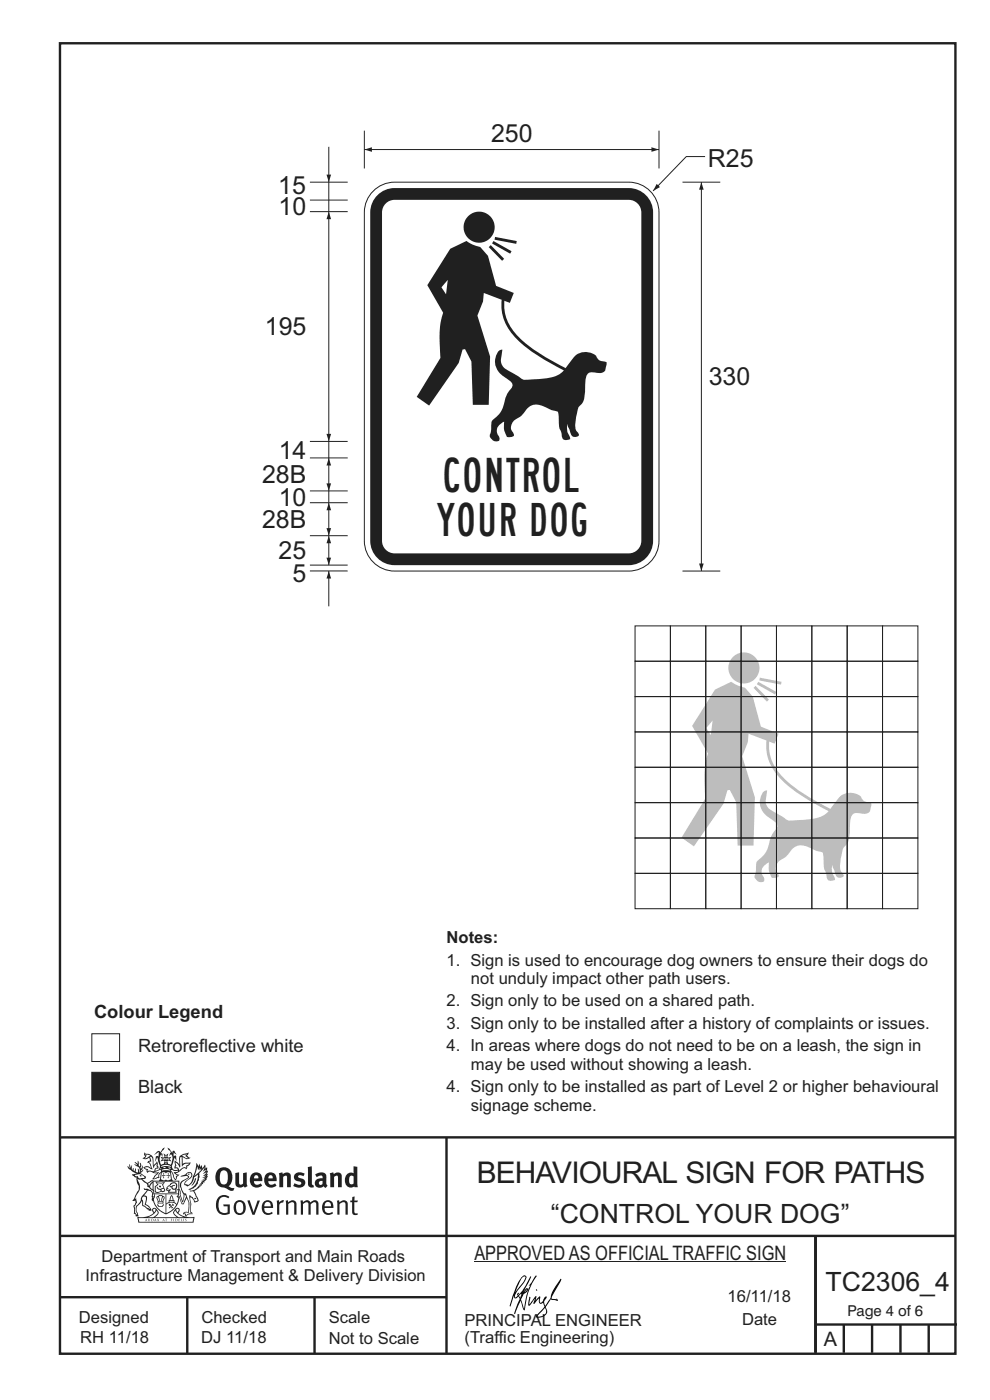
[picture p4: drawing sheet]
<svg xmlns="http://www.w3.org/2000/svg" width="210mm" height="297mm" viewBox="0 0 210 297" stroke-linecap="round" stroke-linejoin="round" font-family="sans-serif">
<g fill="none" stroke="#231f20" stroke-width=".51">
<path d="M12.7 9.2h190v278h-190zM12.7 241.3h190M94.7 241.4v45.8M12.7 275.2h82M12.7 262.2h190.1M39.7 275.2v12M66.7 275.2v12M173 262.1v24.9M173 281h30M179 281v6M185 281v6M191 281v6"/>
<path d="M197 281v6"/>
</g>
<path d="M100.6 267.7h66.2" fill="none" stroke="#231f20" stroke-width=".21"/>
<g fill="#231f20">
<path d="M47 248.4a2.55 2.55 0 0 0 0 2.7l.3 .2a.81 .81 0 0 0 1-1v-.5a1.04 1.04 0 0 0-1.1-1.5zM46.3 248.1a1.82 1.82 0 0 1 2.1-.2 1.82 1.82 0 0 1 .9 1.8 2.29 2.29 0 0 1-.8 2l.7 .3h.5l-.2 .6a2.87 2.87 0 0 1-2-.7 2.12 2.12 0 0 1-1.7-3.1z" fill-rule="evenodd"/>
<path d="M49.9 248.9l.8-.2v2a.46 .46 0 0 0 .3 .6 .46 .46 0 0 0 .6-.3v-2.1l.7-.2v2.4l.2 .5-.5 .3-.3-.3a1.02 1.02 0 0 1-1.2 .3 1.02 1.02 0 0 1-.6-1.1z" fill-rule="evenodd"/>
<path d="M54 249.5l-.1 .5h.9a.49 .49 0 0 0-.2-.6 .49 .49 0 0 0-.6 .1zM53.4 249.1a1.34 1.34 0 0 1 1.6-.2 1.34 1.34 0 0 1 .6 1.5v.2h-1.7a.77 .77 0 0 0 .5 .8 .77 .77 0 0 0 .9-.4l.3 .5a1.59 1.59 0 0 1-2 .2 1.59 1.59 0 0 1-.5-2.1z" fill-rule="evenodd"/>
<path d="M57 249.5l-.1 .5h1a.49 .49 0 0 0-.2-.6 .49 .49 0 0 0-.7 .1zM56.4 249.1a1.34 1.34 0 0 1 1.6-.2 1.34 1.34 0 0 1 .7 1.5v.2h-1.8a.77 .77 0 0 0 .5 .8 .77 .77 0 0 0 .9-.4l.4 .5a1.59 1.59 0 0 1-2.1 .2 1.59 1.59 0 0 1-.5-2.1z" fill-rule="evenodd"/>
<path d="M59.2 248.9l.7-.2 .1 .4a.95 .95 0 0 1 1-.3 .95 .95 0 0 1 .7 .8v2.3h-.8v-2.3a.46 .46 0 0 0-.8 .1v2.2h-.8z" fill-rule="evenodd"/>
<path d="M62.6 249.1a1.75 1.75 0 0 1 2-.1l-.2 .5-.6-.2a.43 .43 0 0 0-.6 .3l.4 .3a1.04 1.04 0 0 1 1.2 1.1 1.04 1.04 0 0 1-1.4 1l-1.2-.4 .3-.6 1 .4 .4-.4a.88 .88 0 0 0-1-.5l-.4-.2-.1-.4z" fill-rule="evenodd"/>
<path d="M65.3 247.6l.8-.2 .1 3.8 .3 .2 .1 .4a.88 .88 0 0 1-1 0 .88 .88 0 0 1-.3-1z" fill-rule="evenodd"/>
<path d="M67.8 250.6a.43 .43 0 0 0-.1 .7 .43 .43 0 0 0 .7-.1v-.7zM66.8 249.1a1.7 1.7 0 0 1 2.4 .1v1.9l.3 .4-.4 .5-.5-.4a1.03 1.03 0 0 1-1.7-.1 1.03 1.03 0 0 1 .8-1.5h.7v-.4a.8 .8 0 0 0-1.2 .1z" fill-rule="evenodd"/>
<path d="M70 248.9l.7-.2 .1 .4a.95 .95 0 0 1 1-.3 .95 .95 0 0 1 .7 .8v2.3h-.8v-2.3a.46 .46 0 0 0-.8 .1v2.2h-.8z" fill-rule="evenodd"/>
<path d="M74.3 249.5a1.48 1.48 0 0 0 0 1.7h.5l.2-.1v-1.5l-.3-.2zM75 247.4l.8 .1 .1 4.4h-.7l-.1-.2a1.26 1.26 0 0 1-1.4 0 1.26 1.26 0 0 1-.5-1.3 1.29 1.29 0 0 1 .4-1.4 1.29 1.29 0 0 1 1.4-.1z" fill-rule="evenodd"/>
<path d="M46.4 253.9a1.72 1.72 0 0 1 2.3 0l-.3 .3a1.24 1.24 0 0 0-1.4-.2 1.24 1.24 0 0 0-.6 1.4 1.49 1.49 0 0 0 1.2 1.9l.7-.1v-1.3h-.8l-.1-.4h1.3v1.9a1.93 1.93 0 0 1-2.2 0 1.93 1.93 0 0 1-.7-2.2l.2-.8z" fill-rule="evenodd"/>
<path d="M50.4 255.1a1.65 1.65 0 0 0 .2 2.2 .99 .99 0 0 0 1-1.4 .78 .78 0 0 0-.4-.8 .78 .78 0 0 0-.8 0zM50 254.9a1.33 1.33 0 0 1 1.6-.1 1.33 1.33 0 0 1 .5 1.4 1.31 1.31 0 0 1-1.3 1.6 1.31 1.31 0 0 1-1.2-1.6v-.6z" fill-rule="evenodd"/>
<path d="M52.5 254.7l.4-.1 .9 2.6 .8-2.5h.5l-1.1 3h-.5z" fill-rule="evenodd"/>
<path d="M56.3 255.2l-.2 .7h1.3a.7 .7 0 0 0-.3-.8 .7 .7 0 0 0-.8 .1zM55.9 255a1.22 1.22 0 0 1 1.5-.2 1.22 1.22 0 0 1 .5 1.5h-1.8a.93 .93 0 0 0 .5 1 .93 .93 0 0 0 1.1-.2l.2 .3a1.43 1.43 0 0 1-1.8 .1 1.43 1.43 0 0 1-.6-1.7z" fill-rule="evenodd"/>
<path d="M58.7 254.7l.4-.1 .1 .5 .4-.4 .6-.1-.2 .5a.66 .66 0 0 0-.8 .7v1.9h-.4z" fill-rule="evenodd"/>
<path d="M60.6 254.7l.4-.1 .1 .5a.94 .94 0 0 1 1-.5 .94 .94 0 0 1 .8 .8v2.3h-.5l-.1-2.5a.81 .81 0 0 0-1.2 .3v2.2h-.4z" fill-rule="evenodd"/>
<path d="M63.7 254.7l.5-.1 .1 .5 .4-.3a.78 .78 0 0 1 1.1 .3 .9 .9 0 0 1 1-.5 .9 .9 0 0 1 .8 .8v2.3h-.5l-.1-2.5a.67 .67 0 0 0-1.1 .3v2.2h-.5v-2.4l-.4-.3-.7 .4v2.3h-.5z" fill-rule="evenodd"/>
<path d="M69 255.2l-.1 .7h1.3a.7 .7 0 0 0-.3-.8 .7 .7 0 0 0-.9 .1zM68.7 255a1.22 1.22 0 0 1 1.5-.2 1.22 1.22 0 0 1 .5 1.5h-1.8a.93 .93 0 0 0 .4 1 .93 .93 0 0 0 1.2-.2l.1 .3a1.44 1.44 0 0 1-1.7 .1 1.44 1.44 0 0 1-.6-1.7z" fill-rule="evenodd"/>
<path d="M71.4 254.7l.5-.1 .1 .5a.94 .94 0 0 1 1-.5 .94 .94 0 0 1 .8 .8v2.3h-.5l-.1-2.5a.81 .81 0 0 0-1.2 .3v2.2h-.4z" fill-rule="evenodd"/>
<path d="M74.7 253.9l.5-.1v.9h.7l-.1 .3h-.6v2.2l.1 .2h.5l.1 .3a.75 .75 0 0 1-1.2-.6v-2.1h-.4v-.3h.4z" fill-rule="evenodd"/>
<path d="M30.8 244.9l1.1 .3-.9 .5h-.4l.6-.5zM31.8 245.4h.2a2.44 2.44 0 0 1 .4 1.9l.1 .5 .7-1-.1 .6 .3 .3a.57 .57 0 0 0-.6 .7l-1-.1-.5 .2 .2-.5-.8-.3 .7-.1 .9 .5 .1-.1-.6-1.3-.2-.2h.5zM30.7 244.4l-.1 .5 .2 .4-.6 .4a1.04 1.04 0 0 0 1.4-.1l.2 .6-.3 .1-.2 .4a.94 .94 0 0 1 .8 1.1l-.2-.1a1.16 1.16 0 0 0-1.5-.1l.3 .4 .4 .2 .1 .5 .2 .1 .1-.2a.94 .94 0 0 1 1.1 .2l.8 .1-1.2 1.2a1.13 1.13 0 0 0 1.2-.2l.4-.1-.1-.4 .5-.8a.83 .83 0 0 0-.6 1.1l-.3-.1-.7 .4 1.1-1.4-.5 .1-.5-.1 1.3-.5-.1-.1-.9 .4v-.3l.2-.2 .3 .1 .1-.3-.2-.4v-.6l-.1-.4-.7 1v-.7a1.42 1.42 0 0 0-1.6-1.8z" fill-rule="evenodd"/>
<path d="M38.5 245.2l.5-.2 .7-.1-.6 .3 .8 .5h-.3zM38.3 245.5l.2-.1 .1 2a1.69 1.69 0 0 1 1.6-.6l-.8 .5 .1 .5a1.1 1.1 0 0 0-1.5 .6l-.1-.5-.2-.2h-.5l.3-.4-.3-.7a1.42 1.42 0 0 1 .8 1.1l.2-.1zM37.1 246.2l.1 1-.2 .3 .1 .4h.5l.1 .2a.96 .96 0 0 1-1.1-.1l-.1 .1a1.06 1.06 0 0 0 1.3 .2v.1a.72 .72 0 0 1-1 .2l.3 .5 .6 .2-.4 .2-.1 .6-.2-.3-.4-1.1-.4-.4 .4 .9a1.54 1.54 0 0 0 .7 1.2l.2-.3a.58 .58 0 0 1 .4-.8l.2-.1h-.3l-.5-.3 .9-.5a.93 .93 0 0 1 1.2-.5v.2l.2-.2 .1-.5a.99 .99 0 0 0 .7-.8l-1.3 .1-.3 .2-.1-1.4 .9 .4 .9-.3h-.4l-.5-.4 .4-.7-.6 .2a1.46 1.46 0 0 0-1.4 2.1v.4l-.2-.4z" fill-rule="evenodd"/>
<path d="M35.6 248.9l.2 .1-.1 .3 .4 .1h-.4v.6l-.1-.6h-.3l.3-.1z" fill-rule="evenodd"/>
<path d="M34.6 248.9l.2 .1v.3l.3 .1h-.3l-.1 .6v-.6h-.4l.4-.1z" fill-rule="evenodd"/>
<path d="M34.3 248.8a.57 .57 0 0 1 .9 .2 .57 .57 0 0 1 .9-.2l.2 1.4h-.2a.57 .57 0 0 1-.9 0 .69 .69 0 0 1-1.1 0zM34.2 248.1l-.3 2.1-.2 .4h3l-.2-.4-.3-2.1h-.2v.2l-.8-.1-.8 .1v-.2z" fill-rule="evenodd"/>
<path d="M34.2 252.4a.3 .3 0 0 0 .6 0 .3 .3 0 0 0-.6 0zM33.3 250.9l.3 .3-.3 .4a.79 .79 0 0 0 0 1.3l.8-.2-.1-.3a.55 .55 0 0 1-.7-.6l.1-.1 .2 .3 .3 .2 .8-.2-.4-.7 .4-.4-.7 .2zM33 250.7l1.1 .2 .9-.2-.4 .6 .4 1.2a.56 .56 0 0 1-.8 .3l-.2 .1a.73 .73 0 0 1-.9 .1 .73 .73 0 0 1-.3-1v-.4l.6-.4z" fill-rule="evenodd"/>
<path d="M35.6 251.8l.7-.4a.58 .58 0 0 1 1-.1 .58 .58 0 0 1-.4 .9l-.3-.3a.43 .43 0 0 1 .6-.4 .57 .57 0 0 0-.8 .2l-.2-.1-.3 .1 .4 .2a.55 .55 0 0 0 .9 .4v.5h-1.3l.3-.4-.1-.1-.6 .1 .2-.3-.2-.1zM35.4 251.8l-.1 .2a.39 .39 0 0 0 .2 .6h.3l-.2 .4h1.9l-.1-.8a.86 .86 0 0 0-.1-1.3 .86 .86 0 0 0-1.3 .4z" fill-rule="evenodd"/>
<path d="M36 254.8h.8v.2h-.8zM36.4 253.8l.2 .8h-.4zM36.4 253.5l-.3 .5-.1 .6h-.2v.4l-.7 .4 .2 .1a1.48 1.48 0 0 1 2.1 .2l.2-.1-.6-.5v-.5h-.2l-.1-.6z" fill-rule="evenodd"/>
<path d="M35.8 255.4l.4 .1 .1 .3 .3-.2-.2-.2a.38 .38 0 0 1 .5 .5l-.2-.2-.3 .2 .3 .2-.3 .3-.1-.4-.4 .4-.1-.2 .4-.3-.1-.1-.2 .1z" fill-rule="evenodd"/>
<path d="M34.5 254h.2v.2l-.2 .6h-.2zM33.6 255.3h.9v.2a.55 .55 0 0 1-.8 .4v-.2l-.2-.1zM33.4 254h.2l.2 .8h-.2zM33.6 255l.8-.1 .1 .2h-.8zM33.8 253.7h.5l-.2 1.1h-.1zM33.3 253.8l-.1 .3 .3 1.1a.48 .48 0 0 0-.1 .6 .48 .48 0 0 0 .5 .2h.5a.49 .49 0 0 0 .2-.8l.3-1.1-.1-.3a1.42 1.42 0 0 0-1.5 0z" fill-rule="evenodd"/>
<path d="M33.7 251.5l.4 .1 .1 .3h-.3z" fill-rule="evenodd"/>
<path d="M41.3 250.1l.3-.2-.2 .8-.6 .8h-.2l.5-.7z" fill-rule="evenodd"/>
<path d="M39.7 249l.3-.2 .5 .2a.88 .88 0 0 1-.6 1.1 1.22 1.22 0 0 0-.8 1.3l.5 .2a.72 .72 0 0 0 .9-.4l.5-.8 .2-.6 .8-.6v.2a2.85 2.85 0 0 1-2 2.9l.1 .1a2.13 2.13 0 0 0 1.9-1.5v-.3a2.01 2.01 0 0 0 .3-1.7l1.1-1.3-.4 1 .7-.5-.7 1 .8-.4-.8 .8 .7-.2-.9 .6 .8-.1-.8 .4h.7l-.8 .3 .3 .2h-.4l.2 .3h-.4l.2 .3h-.4l.1 .2h-.1a2.16 2.16 0 0 1-2 1.1l.1 .2 .4-.1a.76 .76 0 0 1 .7 .8l.5 1.2-.6 .2a1.45 1.45 0 0 0-1.1-1.3l.2 1.8-.1 1.8 .4 .3a1.07 1.07 0 0 0-1.2 .4v-.3l-.5-.2a.87 .87 0 0 1 1.1-.1v-.7a4.4 4.4 0 0 0-.6-3.1l-.1-.3h-.2a2.16 2.16 0 0 1-.7-2.2l.3-.4 1.2-.7a.55 .55 0 0 0-.4-.8zM37.8 252.4a.76 .76 0 0 1 .3 1.1l.6 1.6 .4-1.7 .2 .1a.61 .61 0 0 1-.1 .9l-.3 .8-.2 .1-.7-1.6-.3 .1a1.18 1.18 0 0 0 .1-1.4zM41.8 247.5l.2 .7 .3-.5v.6l.4-.5a1.9 1.9 0 0 1-1.2 1.4l-.3 .3zM38.2 249.6l1.4-.2 .2 .2v.3l-.5 .2a1.26 1.26 0 0 0-.9 1.9l.2 .7a1.84 1.84 0 0 1 .1 2.1l-.4-1.4a.96 .96 0 0 0-.4-1.2l-.4 .2a.78 .78 0 0 1 0 1.3l.1 .3h.4l.4 1.1a.38 .38 0 0 0 .2 .4 .38 .38 0 0 0 .4-.1l.6-1.2a2.94 2.94 0 0 1 .4 2.5l-.1 .4h-.8l-.3 .4v.2l.4-.1 .1 .4 .2 .1a1.02 1.02 0 0 1 1.3-.5v-.4l-.3-.1 .1-1.8-.3-1.3h.1a1.14 1.14 0 0 1 .8 1 .63 .63 0 0 0 .8-.2 .63 .63 0 0 0-.2-.9l-.6-1.2 .9-.6 .2-.4h.3l-.1-.2h.4l-.1-.3h.3l-.1-.3 .5-.1-.2-.2 .6-.4v-.2h-.2l.4-.5h-.3l.3-.5-.4 .1 .4-.5v-.3l-.3 .2 .2-.7-.1-.2-.4 .3v-.8l-.6 .8-.2-.8-.2 .5-.3-.7-.1 .6-.5-.8-.1 1.4-.6 1.8a1.81 1.81 0 0 1-1 1.5l-.6-.2a1.75 1.75 0 0 1 1.1-1.2 .75 .75 0 0 0 .1-1.3 .75 .75 0 0 0-1.2 .4z" fill-rule="evenodd"/>
<path d="M41.2 254.1h.3l.2 .2-.4 .1z" fill-rule="evenodd"/>
<path d="M29.4 258.4h11.6l-.1 .8h-11.4zM31.3 258.2l.5-.1a2.48 2.48 0 0 0 1.4-1.3l.3 .5-.5 .6-.5 .3zM32.5 256.6l.3-.2 .2 .1-.3 .7zM37.2 256.8a2.65 2.65 0 0 0 1.8 1.4h-1.1l-.5-.3-.5-.6zM37.4 256.5l.2-.1 .3 .2-.3 .6zM29.2 258.2l.1 1.2h11.8l.2-1.1-.2-.1a4.1 4.1 0 0 1-3.3-.9l.3-.4-.1-.6a1.06 1.06 0 0 0-1.3 1l.2 .4 .6 .5h-4.7l.3-.1a.84 .84 0 0 0 .6-.8 .84 .84 0 0 0-.5-.8l-.3-.2h-.5l-.1 .6 .3 .4a4.2 4.2 0 0 1-3.4 .9z" fill-rule="evenodd"/>
<path d="M31 258.7l.1 .2h-.2zM31 258.5l-.3 .6 .4-.2 .2 .2z" fill-rule="evenodd"/>
<path d="M31.3 258.6h.3v.4a.25 .25 0 0 0 .2-.1 .25 .25 0 0 0-.1-.3h.1a.29 .29 0 0 1 0 .4 .29 .29 0 0 1-.4 0 .29 .29 0 0 1 0-.4z" fill-rule="evenodd"/>
<path d="M32.2 258.6a.22 .22 0 0 1 .3 .2 .22 .22 0 0 1-.3 .2zM32 258.6l.1 .4a.33 .33 0 0 0 .4 0 .33 .33 0 0 0 0-.4 .33 .33 0 0 0-.5 0z" fill-rule="evenodd"/>
<path d="M32.9 258.7l.1 .2h-.2zM32.9 258.5l-.2 .6 .3-.2 .2 .2z" fill-rule="evenodd"/>
<path d="M33.3 258.6h.2l.1 .1 .2-.1-.2 .2 .2 .3-.3-.3-.1 .3h-.1l.2-.3z" fill-rule="evenodd"/>
<path d="M34.7 258.7l.1 .2h-.2zM34.7 258.5l-.3 .6 .4-.2 .2 .2z" fill-rule="evenodd"/>
<path d="M35 258.5h.5l-.2 .1v.5h-.2l.1-.5z" fill-rule="evenodd"/>
<path d="M36.2 258.6l.3-.1-.1 .1v.2h.1h-.1v.3h-.2z" fill-rule="evenodd"/>
<path d="M36.7 258.6h.2v.5h-.2z" fill-rule="evenodd"/>
<path d="M37.3 258.6a.22 .22 0 0 1 .3 .2 .22 .22 0 0 1-.3 .2zM37.1 258.6v.4a.33 .33 0 0 0 .5 0 .33 .33 0 0 0 0-.4 .33 .33 0 0 0-.5 0z" fill-rule="evenodd"/>
<path d="M37.8 258.6l.4-.1-.2 .1v.2h.1h-.1v.2l.2 .1h-.4z" fill-rule="evenodd"/>
<path d="M38.4 258.6h.2l-.1 .4 .2 .1h-.3z" fill-rule="evenodd"/>
<path d="M38.9 258.6h.2v.5h-.2z" fill-rule="evenodd"/>
<path d="M39.3 258.6h.2h-.1l.2 .3-.2 .2-.1-.1v-.1l.2 .1z" fill-rule="evenodd"/>
<path d="M34.2 247.4a1.51 1.51 0 0 1 2 .2 2.67 2.67 0 0 0-2.1 0zM35.7 247.6l.4 .1 .1 .3-.4-.1zM34.6 247.6h.5l.1 .2h-.4zM34 247.8l.3 .2h-.3zM34.9 246.9l.3-.2 .3 .2zM34.9 245.6l.2 .1v.3h-.2zM35 245.1l.2 .2 .2-.2-.1 .3h-.2zM35.1 246.3h.2l.1 .4-.2-.2-.2 .2zM35.3 245.7l.2-.1v.4h-.2zM34.4 245.7h.3l.1 .3-.4 .1 .2-.2zM35.7 245.7h.3l-.2 .2 .2 .2-.4-.1zM32.7 244.9l1-.5-.1 1-.2-.2-.3 .2-.3 1.1 .5-1 .3 .9a1.84 1.84 0 0 1 .2 1.7l.4 .1a2.48 2.48 0 0 1 2.2 0l.2-.2-.2-.7 .7-1.8 .4 .7-.2-1-.2-.1-.2 .3v-.9l.6 .4-.6-.8-.3 .1-.1 .4-.5-.9-.5-.3 .2 .5 .6 .5-.5 .8 .4-.4a2.06 2.06 0 0 1 0 2.3l-.5-.2-.2-.6 .1-.1 .8 .2-.4-.5 .4-.5-.7 .2-.2-.2 .2-.7-.5 .4-.5-.4 .2 .7-.2 .2-.7-.2 .4 .5-.4 .5 .8-.2 .1 .1-.2 .6-.5 .2a2.02 2.02 0 0 1 0-2.2l.3 .5-.1-.7-.3-.1 .8-1.2-.4 .3-.5 .8-.2-.3a.8 .8 0 0 0-.8 .5z" fill-rule="evenodd"/>
<path d="M29.2 250.1l.3 .1a.61 .61 0 0 1 .8 .4l.3 .2a.8 .8 0 0 1 .6 1l.4 .1 .5 .5a1 1 0 0 1 .5 1.1l-.1 .7v-.5h-.1a.96 .96 0 0 0-.8-1.3l-.2-.2h-.7l-.1-.1-.1 .1 .1 .3h.6l-1.2 1.3-.2 1-.4 .6a1.33 1.33 0 0 0-.5 1.8l.2 .5a1.26 1.26 0 0 1-.5-1.5l-.1-.3a1.56 1.56 0 0 0 .4-1.7l-.3 .2 .2-.5a3.2 3.2 0 0 0 .7-3zM30.4 253.9h.4a2.06 2.06 0 0 1-.1 1.6l.7 .5 .4 .4-.6-.1-.8-.6-.1-.9a.51 .51 0 0 1 .1-.9zM28.6 249.3a1.52 1.52 0 0 1 2.1 .5l-1.1 .2-.2-.1-.1-.4h-.5zM27.5 247v.8l-.3-.4h-.1a3.1 3.1 0 0 0 1.9 1.6l-1 .1 .5 .6 .5 .1 .1 1.1a1.84 1.84 0 0 1-.3 2.5l-.4 .9-.3 .4 .2 .1 .4-.1 .1 .4-.2 .5-.3 .2 .1 1.7h.2l.3 .5 .1 .1 .4-.1-.1-.5a1.3 1.3 0 0 1-.1-1.7l.9-1 .1 1.1 .6 .2 .5 .5 .1-.1 .2 .3h.5a1.85 1.85 0 0 0-1.2-1.4l.1-.3a1.39 1.39 0 0 0 0-1.4l-.5-.1 .5-.5a.66 .66 0 0 1 .9-.4 .66 .66 0 0 1 .3 .9l-.1 .4 .2-.1v.2l-.1 .3 .2 .5 .1-.3a2.24 2.24 0 0 0 .1-2.2 .73 .73 0 0 1-.7-.7 .73 .73 0 0 1 .6-.7v-.2a.94 .94 0 0 0-.9 .8 .48 .48 0 0 1-.1-.6 .48 .48 0 0 1 .5-.2l.5-.3a.51 .51 0 0 0-.8 .2l-.5 .2-1-.8h.6l.2-.5-1.2-.7 .5-.5v-.3l-.5 .4 .1-.2a.69 .69 0 0 0 .2-1v.4l-.2 .3v-1.1l-.3-.2 .1 .6-.1 .2-.4-1.3v.7l-.6-.4 .5 .7-.6-.2 .3 .3a1 1 0 0 1 .7 1.4l-.2-.8v.9l-.5-.2v-.8l-.2 .7-.2-.1-.1-.6-.2 .4-.2-.2 .1-.7-.2 .5z" fill-rule="evenodd"/>
<path d="M29.6 249.4l.2-.1 .3 .2z" fill-rule="evenodd"/>
<path d="M32.4 250.5h5.6v2l-.2-.1v-1.7h-5.2v2.5h5.2v-.8l.1 .2-.1 1.1v-.3h-2.5v4a4.1 4.1 0 0 0 2.6-3.6l.1-.1a4 4 0 0 1-2.8 3.9 4.2 4.2 0 0 1-2.8-4.7l.1 1.2 .1-.1a3.8 3.8 0 0 0 2.5 3.4v-4h-2.5l-.2-.9z" fill-rule="evenodd"/>
<circle cx="40" cy="249.1" r=".17"/>
</g>
<g fill="#000001">
<path d="M111.6 273.7l.2-.2-.5 .7zM110.4 274.5l.3 .1-.3 .7-.3-.4zM110.9 270.9l.5-.1a9.3 9.3 0 0 1-2 3.2l-.1 .2 1-2.5zM110.6 271a14.7 14.7 0 0 0-2.2 4.9l-.3 1.2 .1 .1 .8-2.4a.42 .42 0 0 0 .2 .7 .42 .42 0 0 0 .6-.3l.2-.2 .2 .6-1.1 3.1h.2l1.1-2.8 .6 1.9 .2 .2 .2-.5a13.5 13.5 0 0 1 2-6.2l.5-.5-.2-.2-1.6 2.1 .4-.1a14.9 14.9 0 0 0-1.3 5.1l-.4-1.2a1.39 1.39 0 0 1 .2-1.8l.1-.2a.92 .92 0 0 0 .8-1.2 .75 .75 0 0 0-.7 .7l-.2 .2 1.6-3.4h-.1l-.4 .7a10.5 10.5 0 0 1-2.2 3.2l.2-.4a.32 .32 0 0 0-.4 .2 .32 .32 0 0 0 .1 .4l-.5 .4a3.2 3.2 0 0 1 1.1-2.3l.5-.6a2.49 2.49 0 0 0 .7-1.6l-.3-.2z" fill-rule="evenodd"/>
<path d="M115.6 277.5a1.15 1.15 0 0 1 .1 1.3 1.15 1.15 0 0 1-1.2 .5h-.5zM112.3 275.1l-.3 1.7 .3 .2 1.2-1.5-.3 1.1 1.1-1.2a.94 .94 0 0 0 .4 1.2l.5-.3 .3 .9-1.2 1.3a.98 .98 0 0 0-.5 1 1.9 1.9 0 0 0 2.3-1.3l-.1-.3a1.02 1.02 0 0 1 .3-1.4l.5-.9 1.5 .3-.2-.5v.3l-1.1-.2v-.2l2-3.6 .1-.3-.1-.1-1.8 2.7a6.6 6.6 0 0 1-1.5 3l-.2-.2a1.01 1.01 0 0 1 .4-1.4l.1-.2-.3-.2-.3 .5-.2 .5-.5 .4-.2-.4 .1-.9-.2-.1-.8 .9 .2-.9h-.1l-1.4 1.7 .2-1.4v-.1z" fill-rule="evenodd"/>
<path d="M113.7 273.5l.3 .3h-.3z" fill-rule="evenodd"/>
</g>
<path d="M19.5 227.5h5.9v5.9h-5.9z" fill-rule="evenodd" fill="#231f20" stroke="#231f20" stroke-width=".21"/>
<path d="M19.5 219.3h5.9v5.9h-5.9z" fill-rule="evenodd" fill="#fff" stroke="#231f20" stroke-width=".21"/>
<path d="M154.5 141.7a3.3 3.3 0 0 0 6.6 0 3.3 3.3 0 0 0-6.6 0zM151.7 146.3l3.4-1.7 1.3 .8 1.6 .5 1.7 1.9 1.7 6.4 3.7 1.5-.8 2.1-5.5-2.1-.2 1.8-1.2 2.9 2.7 8.7-.3 10.3h-3.3l-.3-9.2-1.4-2.6-.5 .1-.8 2.8-6.3 9-2.6-1.8 5-8.3a24.5 24.5 0 0 1 .3-8.7l.3-.8-3.4-5.9zM151.2 152.9l-.4 3-1-1.4z" fill-rule="evenodd" fill="#bbbdc0"/>
<path d="M160.1 145.7l2.8 2.9M160.7 144.9l3.8 2.2M161.1 144.1l4.6 .8" fill="none" stroke="#bbbdc0" stroke-width=".6" stroke-linecap="butt"/>
<path d="M162 167.9l.7-.2-.1 1.1a2.61 2.61 0 0 0 1.7 3.5l2.2 1.3a1.98 1.98 0 0 0 2.1 .4h.8a10.8 10.8 0 0 0 5.8-1.3l2.1-2.6a3.4 3.4 0 0 1 5.4-.9 1.65 1.65 0 0 0 1.8 1l.3 .1-.1 1.2a1.31 1.31 0 0 1-1.9 1.1 1.79 1.79 0 0 0-2.2 .7l-.3 2.2a6.3 6.3 0 0 1-.8 3.8l-.4 .3a8.3 8.3 0 0 0-.9 3.9 3.3 3.3 0 0 0 .8 2.3 1.01 1.01 0 0 1-1.1 .4 1.01 1.01 0 0 1-.8-1l-.6-1.8a3.2 3.2 0 0 0 .5 2.8l.1 .5-.7 .2a1 1 0 0 1-1.1-1.4 6.4 6.4 0 0 1-.6-3.8l-.2-.9-1.4-.3-1-.5a3.2 3.2 0 0 0-4.3 .4 5.2 5.2 0 0 1-2.5 2.3 1.92 1.92 0 0 0-.2 2.8l.1 .5a1.8 1.8 0 0 1-1.5 .2 4.4 4.4 0 0 1-.6-3.2 2 2 0 0 0-1 3.3l-.1 .7a1.31 1.31 0 0 1-1.5-.2 1.31 1.31 0 0 1-.2-1.5l.1-1.2a1.89 1.89 0 0 1 1.1-2.2 6.2 6.2 0 0 0 1.9-4l.6-1.2 .8-1.2a1.61 1.61 0 0 0-1.1-1.7 3.9 3.9 0 0 1-1.9-5.7z" fill-rule="evenodd" fill="#bbbdc0"/>
<path d="M162.9 157.1a9.8 9.8 0 0 0 3.6 8.7l3.6 2.7 6.2 3.5" fill="none" stroke="#bbbdc0" stroke-width=".6" stroke-linecap="butt"/>
<g fill="none" stroke="#231f20" stroke-width=".21">
<path d="M78.9 40.9a6.4 6.4 0 0 1 4.8-2.3h49.7a6.4 6.4 0 0 1 6.4 6.5v69.6a6.4 6.4 0 0 1-6.4 6.4h-49.7a6.4 6.4 0 0 1-6.4-6.4v-69.6a6.4 6.4 0 0 1 1.6-4.2zM134.7 132.8h7.5v7.5h-7.5zM142.2 132.8h7.5v7.5h-7.5zM149.7 132.8h7.5v7.5h-7.5zM157.2 132.8h7.5v7.5h-7.5zM164.7 132.8h7.5v7.5h-7.5zM172.2 132.8h7.5v7.5h-7.5zM179.7 132.8h7.5v7.5h-7.5zM187.2 132.8h7.5v7.5h-7.5zM134.7 140.3h7.5v7.5h-7.5zM134.7 147.8h7.5v7.5h-7.5zM134.7 155.3h7.5v7.5h-7.5z"/>
<path d="M142.2 140.3h7.5v7.5h-7.5zM142.2 147.8h7.5v7.5h-7.5zM142.2 155.3h7.5v7.5h-7.5zM149.7 140.3h7.5v7.5h-7.5zM149.7 147.8h7.5v7.5h-7.5zM149.7 155.3h7.5v7.5h-7.5zM157.2 140.3h7.5v7.5h-7.5zM157.2 147.8h7.5v7.5h-7.5zM157.2 155.3h7.5v7.5h-7.5zM164.7 140.3h7.5v7.5h-7.5zM164.7 147.8h7.5v7.5h-7.5zM164.7 155.3h7.5v7.5h-7.5z"/>
<path d="M172.2 140.3h7.5v7.5h-7.5zM172.2 147.8h7.5v7.5h-7.5zM172.2 155.3h7.5v7.5h-7.5zM179.7 140.3h7.5v7.5h-7.5zM179.7 147.8h7.5v7.5h-7.5zM179.7 155.3h7.5v7.5h-7.5zM187.2 140.3h7.5v7.5h-7.5zM187.2 147.8h7.5v7.5h-7.5zM187.2 155.3h7.5v7.5h-7.5zM134.7 177.8h7.5v7.5h-7.5zM134.7 170.3h7.5v7.5h-7.5zM134.7 162.8h7.5v7.5h-7.5z"/>
<path d="M142.2 177.8h7.5v7.5h-7.5zM142.2 170.3h7.5v7.5h-7.5zM142.2 162.8h7.5v7.5h-7.5zM149.7 177.8h7.5v7.5h-7.5zM149.7 170.3h7.5v7.5h-7.5zM149.7 162.8h7.5v7.5h-7.5zM157.2 177.8h7.5v7.5h-7.5zM157.2 170.3h7.5v7.5h-7.5zM157.2 162.8h7.5v7.5h-7.5zM164.7 177.8h7.5v7.5h-7.5zM164.7 170.3h7.5v7.5h-7.5zM164.7 162.8h7.5v7.5h-7.5z"/>
<path d="M172.2 177.8h7.5v7.5h-7.5zM172.2 170.3h7.5v7.5h-7.5zM172.2 162.8h7.5v7.5h-7.5zM179.7 177.8h7.5v7.5h-7.5zM179.7 170.3h7.5v7.5h-7.5zM179.7 162.8h7.5v7.5h-7.5zM187.2 177.8h7.5v7.5h-7.5zM187.2 170.3h7.5v7.5h-7.5zM187.2 162.8h7.5v7.5h-7.5zM134.7 185.3h7.5v7.5h-7.5zM142.2 185.3h7.5v7.5h-7.5zM149.7 185.3h7.5v7.5h-7.5z"/>
<path d="M157.2 185.3h7.5v7.5h-7.5zM164.7 185.3h7.5v7.5h-7.5zM172.2 185.3h7.5v7.5h-7.5zM179.7 185.3h7.5v7.5h-7.5zM187.2 185.3h7.5v7.5h-7.5z"/>
</g>
<path d="M79.8 41.7a5.2 5.2 0 0 1 3.9-1.8h49.7a5.2 5.2 0 0 1 5.1 5.2v69.6a5.2 5.2 0 0 1-5.1 5.2h-49.7a5.2 5.2 0 0 1-5.2-5.2v-69.6a5.1 5.1 0 0 1 1.3-3.4z" fill-rule="evenodd" fill="#231f20"/>
<path d="M81.6 43.4a2.66 2.66 0 0 1 2.1-1h49.7a2.67 2.67 0 0 1 2.6 2.7v69.6a2.67 2.67 0 0 1-2.6 2.7h-49.7a2.67 2.67 0 0 1-2.7-2.7v-69.6l.1-.7z" fill-rule="evenodd" fill="#fff"/>
<path d="M149.6 33.2h-4l-7.1 7.3" fill="none" stroke="#231f20" stroke-width=".21"/>
<path d="M139.3 39l.7 .7-1.4 .8z" fill="#231f20"/>
<path d="M77.3 31.7h62.5" fill="none" stroke="#231f20" stroke-width=".21"/>
<g fill="#231f20">
<path d="M138.2 31.2l1.6 .5-1.6 .5z"/>
<path d="M77.3 31.7l1.6-.5v1z"/>
</g>
<path d="M77.3 27.7v8M139.8 27.7v8M148.8 38.6v82.5" fill="none" stroke="#231f20" stroke-width=".21"/>
<g fill="#231f20">
<path d="M148.8 38.7l.5 1.5h-1z"/>
<path d="M148.3 119.5h1l-.5 1.6z"/>
</g>
<path d="M144.8 38.6h8M144.8 121.1h8" fill="none" stroke="#231f20" stroke-width=".21"/>
<path d="M98.3 48.2a3.3 3.3 0 0 0 6.6 0 3.3 3.3 0 0 0-6.6 0zM95.5 52.8l3.4-1.7 1.3 .8 1.7 .5 1.6 1.9 1.7 6.3 3.8 1.5-.9 2.2-5.5-2.2-.1 1.8-1.2 3 2.7 8.7-.3 10.3h-3.4l-.3-9.2-1.4-2.6h-.5l-.8 2.9-6.3 9-2.6-1.8 5-8.3a24.5 24.5 0 0 1 .3-8.7l.3-.8-3.4-5.9zM95 59.4l-.4 3-1-1.4z" fill-rule="evenodd" fill="#231f20"/>
<path d="M103.9 52.2l2.8 2.9M104.5 51.4l3.9 2.2M105 50.6l4.6 .8" fill="none" stroke="#231f20" stroke-width=".6" stroke-linecap="butt"/>
<path d="M105.9 74.4l.7-.2-.2 1.1a2.61 2.61 0 0 0 1.7 3.5l2.2 1.3a1.98 1.98 0 0 0 2.1 .4h.9a10.8 10.8 0 0 0 5.7-1.4l2.1-2.5a3.4 3.4 0 0 1 5.4-.9 1.65 1.65 0 0 0 1.8 1l.4 .1-.2 1.2a1.31 1.31 0 0 1-1.9 1.1 1.79 1.79 0 0 0-2.2 .7l-.3 2.2a6.3 6.3 0 0 1-.8 3.8l-.3 .3a8.2 8.2 0 0 0-1 3.9 3.3 3.3 0 0 0 .8 2.3 1.01 1.01 0 0 1-1.1 .4 1.01 1.01 0 0 1-.7-1l-.6-1.8a3.2 3.2 0 0 0 .5 2.8l.1 .5-.8 .2a1 1 0 0 1-1.1-1.4 6.4 6.4 0 0 1-.6-3.8l-.2-.9-1.4-.3-1-.5a3.2 3.2 0 0 0-4.3 .4 5.2 5.2 0 0 1-2.5 2.2 1.92 1.92 0 0 0-.1 2.9v.5a1.8 1.8 0 0 1-1.5 .2 4.4 4.4 0 0 1-.6-3.2 2 2 0 0 0-1 3.3v.7a1.31 1.31 0 0 1-1.6-.2 1.31 1.31 0 0 1-.2-1.5l.1-1.2a1.89 1.89 0 0 1 1.1-2.2 6.2 6.2 0 0 0 1.9-4l.6-1.2 .9-1.2a1.61 1.61 0 0 0-1.2-1.7 3.9 3.9 0 0 1-1.8-5.7z" fill-rule="evenodd" fill="#231f20"/>
<path d="M106.7 63.6a9.8 9.8 0 0 0 3.7 8.6l3.5 2.8 6.2 3.5" fill="none" stroke="#231f20" stroke-width=".6" stroke-linecap="butt"/>
<path d="M69.7 106.6v7" fill="none" stroke="#231f20" stroke-width=".21"/>
<g fill="#231f20">
<path d="M69.7 106.7l.5 1.5h-.9z"/>
<path d="M69.3 112h.9l-.5 1.6z"/>
</g>
<path d="M65.7 119.9h8.1M65.7 113.6h8.1M65.7 106.6h8.1M69.7 113.6v6.3M65.7 121.1h8.1" fill="none" stroke="#231f20" stroke-width=".21"/>
<g fill="#231f20">
<path d="M69.7 113.7l.5 1.5h-.9z"/>
<path d="M69.3 118.3h.9l-.5 1.6z"/>
</g>
<path d="M69.7 121.1v7.5" fill="none" stroke="#231f20" stroke-width=".21"/>
<path d="M69.7 121.2l.5 1.5h-.9z" fill="#231f20"/>
<path d="M69.7 44.9v48.7" fill="none" stroke="#231f20" stroke-width=".21"/>
<g fill="#231f20">
<path d="M69.7 44.9l.5 1.6h-.9z"/>
<path d="M69.3 92h.9l-.5 1.6z"/>
</g>
<path d="M65.7 38.6h8.1M69.7 31.1v7.5M65.7 44.9h8.1M65.7 42.4h8.1M69.7 42.4v2.5" fill="none" stroke="#231f20" stroke-width=".21"/>
<path d="M69.3 37h.9l-.5 1.6z" fill="#231f20"/>
<path d="M69.7 38.6v3.8M65.7 97.1h8.1M65.7 93.6h8.1M69.7 93.6v13M65.7 104.1h8.1" fill="none" stroke="#231f20" stroke-width=".21"/>
<g fill="#231f20">
<path d="M69.7 97.2l.5 1.6h-.9z"/>
<path d="M69.3 102.5h.9l-.5 1.6z"/>
</g>
<text font-size="10.1" fill="#231f20" x="93.7" y="104.3">CONTROL</text>
<text font-size="9.7" fill="#231f20" x="92.5" y="113.7">YOUR DOG</text>
<text font-size="6.3" fill="#231f20" x="101.1" y="251">BEHAVIOURAL SIGN FOR PATHS</text>
<g font-size="5.6" fill="#231f20">
<text x="116.9" y="259.4">“CONTROL YOUR DOG”</text>
<text x="175.1" y="274">TC2306_4</text>
</g>
<g font-size="5.3" fill="#231f20">
<text x="104.2" y="30.1">250</text>
<text x="150.2" y="35.5">R25</text>
<text x="59" y="41.1">15</text>
<text x="59.1" y="45.5">10</text>
<text x="56.2" y="71.1">195</text>
<text x="150.3" y="81.8">330</text>
<text x="59.1" y="97.3">14</text>
<text x="55.6" y="102.5">28B</text>
<text x="59.1" y="107.3">10</text>
<text x="55.6" y="112">28B</text>
<text x="59.1" y="118.6">25</text>
<text x="62" y="123.5">5</text>
</g>
<g font-size="4.2" fill="#231f20">
<text x="100.6" y="267.2">APPROVED AS OFFICIAL TRAFFIC SIGN</text>
<text x="174.7" y="285.6">A</text>
</g>
<g font-size="3.9" fill="#231f20">
<text x="20" y="216">Colour Legend</text>
<text x="29.3" y="223.3">Retroreflective white</text>
<text x="29.3" y="231.8">Black</text>
</g>
<g font-size="3.5" fill="#231f20">
<text x="94.7" y="200.1">Notes:</text>
<text x="94.7" y="204.8">1. Sign is used to encourage dog owners to ensure their dogs do</text>
<text x="99.9" y="208.8">not unduly impact other path users.</text>
<text x="94.7" y="213.5">2. Sign only to be used on a shared path.</text>
<text x="94.7" y="218.2">3. Sign only to be installed after a history of complaints or issues.</text>
<text x="94.7" y="223">4. In areas where dogs do not need to be on a leash, the sign in</text>
<text x="99.9" y="226.9">may be used without showing a leash.</text>
<text x="94.7" y="231.6">4. Sign only to be installed as part of Level 2 or higher behavioural</text>
<text x="99.9" y="235.6">signage scheme.</text>
<text x="21.6" y="267.8">Department of Transport and Main Roads</text>
<text x="18.2" y="271.8">Infrastructure Management &amp; Delivery Division</text>
<text x="16.7" y="280.6">Designed</text>
<text x="42.7" y="280.6">Checked</text>
<text x="69.7" y="280.6">Scale</text>
<text x="98.5" y="281.3">PRINCIPAL ENGINEER</text>
<text x="154.3" y="276.2">16/11/18</text>
<text x="157.4" y="281.2">Date</text>
<text x="17" y="284.8">RH 11/18</text>
<text x="42.7" y="284.8">DJ 11/18</text>
<text x="69.7" y="285.2">Not to Scale</text>
<text x="98.5" y="284.8">(Traffic Engineering)</text>
</g>
<text font-size="3.2" fill="#231f20" x="179.8" y="279.2">Page 4 of 6</text>
</svg>
